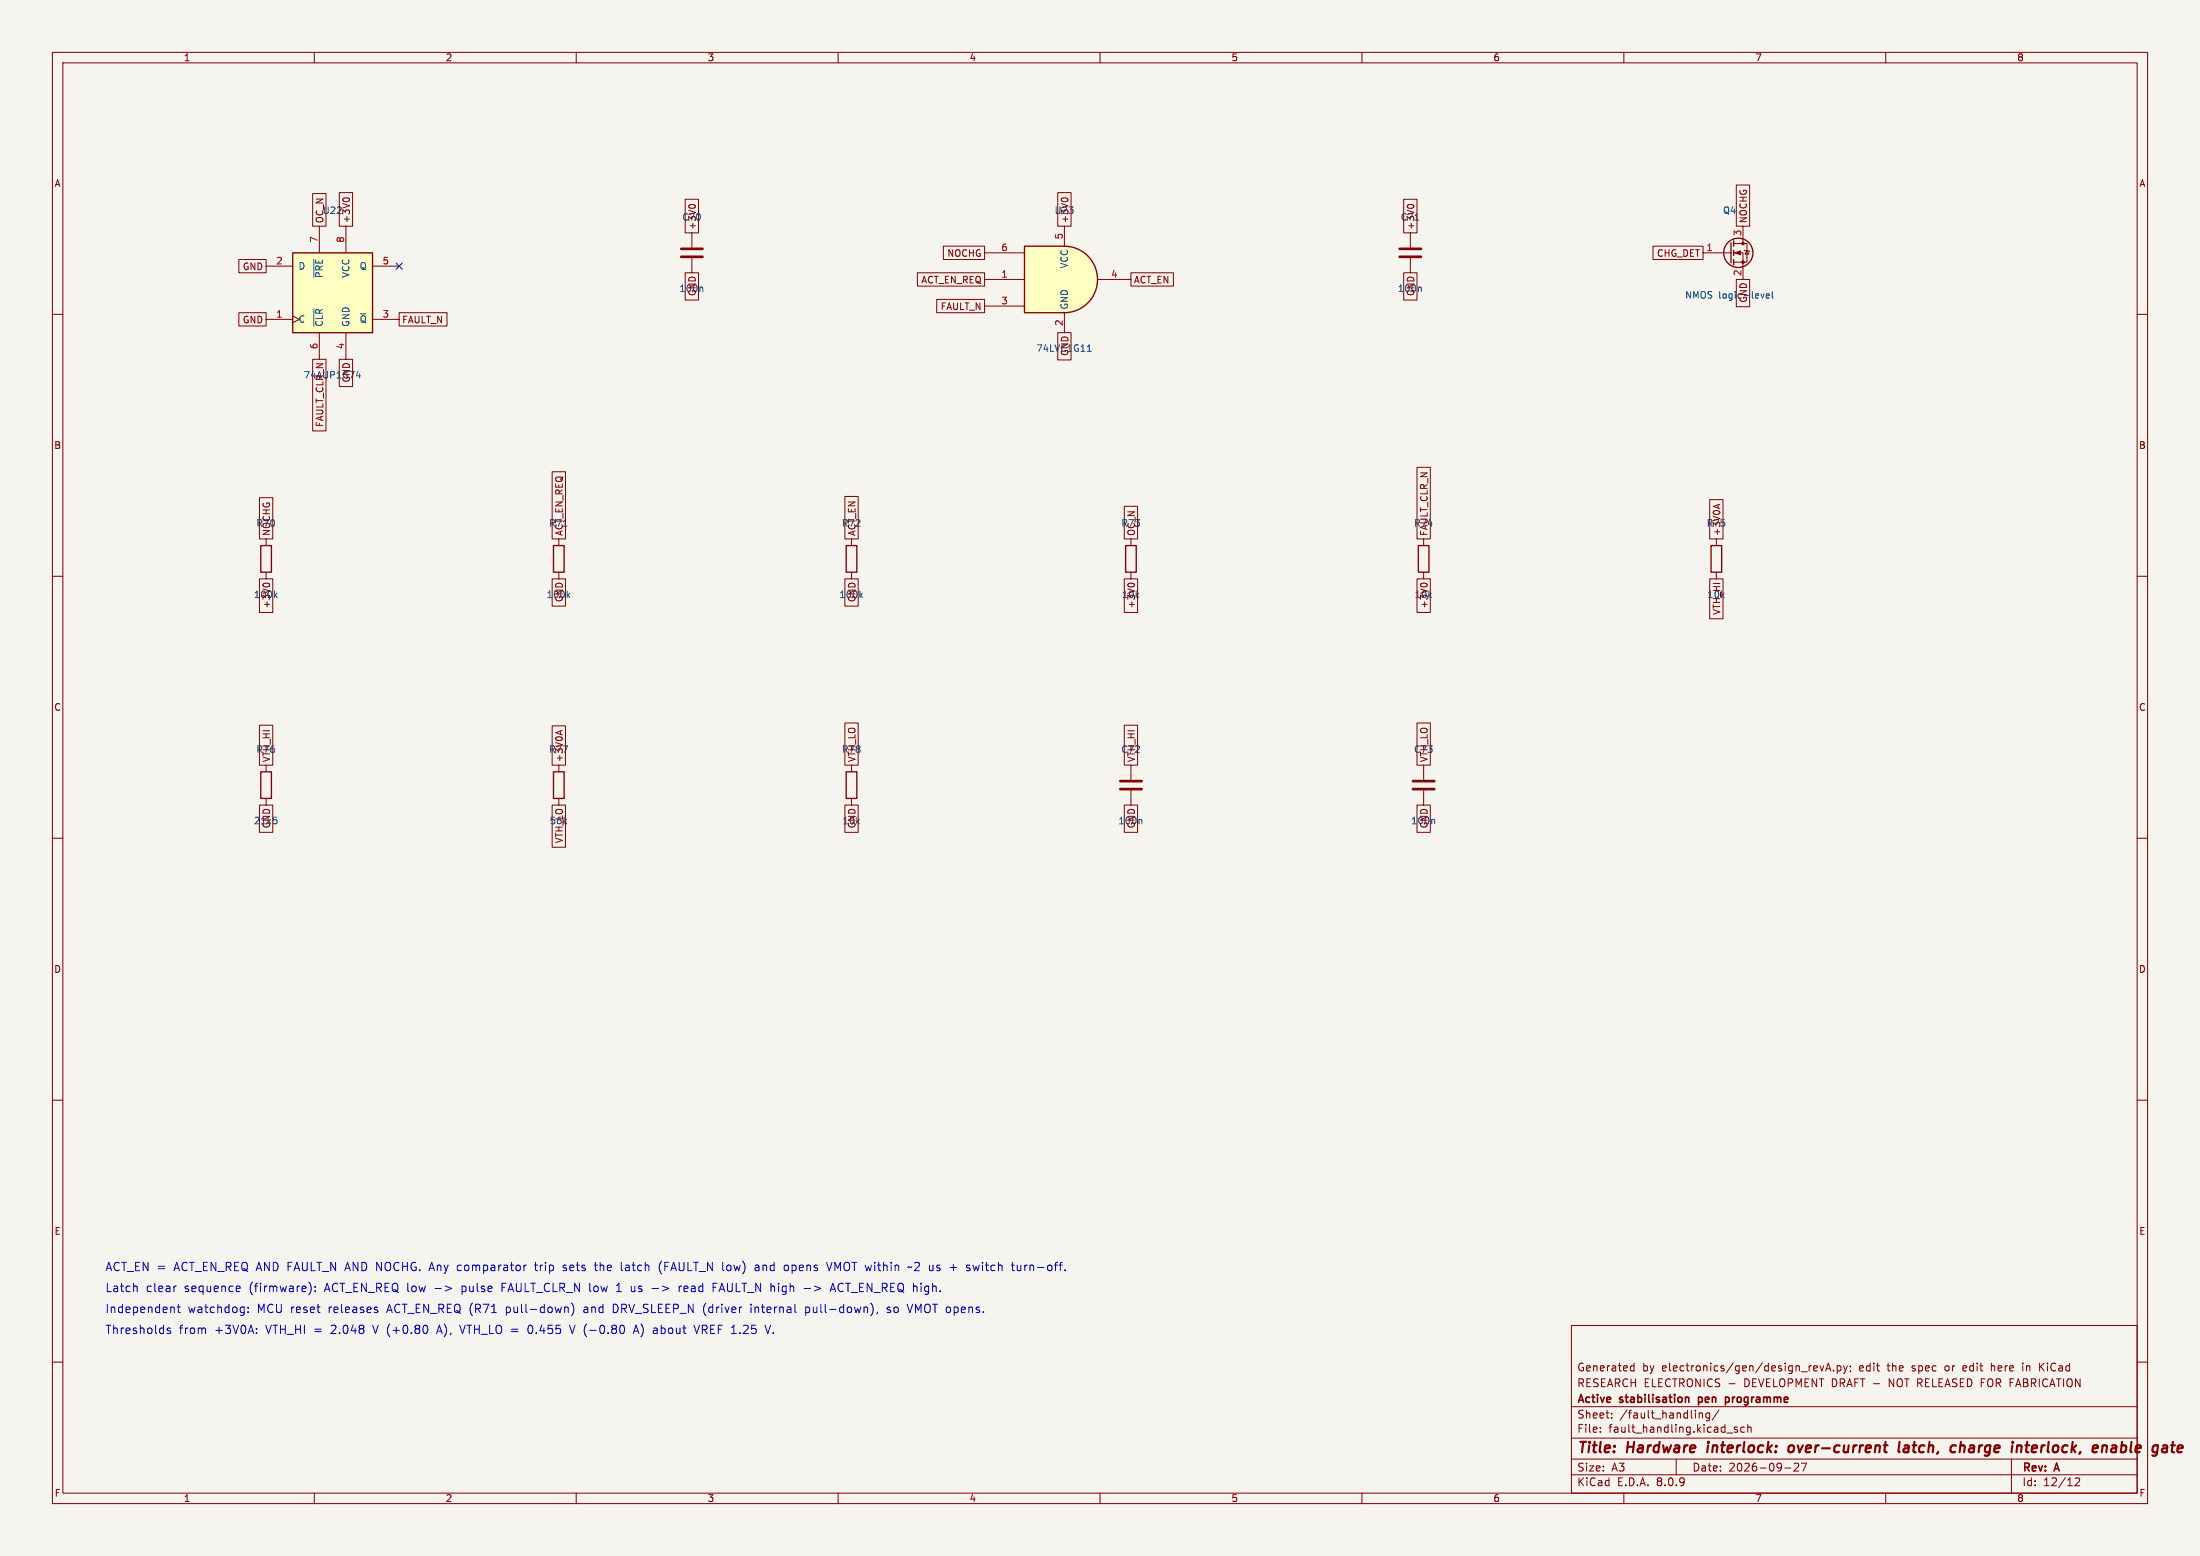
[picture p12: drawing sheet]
<svg xmlns="http://www.w3.org/2000/svg" width="420mm" height="297mm" viewBox="0 0 420 297" stroke-linecap="round" stroke-linejoin="round" font-family="sans-serif">
<path d="M0 0h420v297h-420z" fill="#f5f4ef" stroke="#f5f4ef" stroke-width=".19"/>
<g fill="none" stroke="#840000" stroke-width=".19">
<path d="M10 10h400v277h-400zM12 12h396v273h-396zM60 10v2M110 10v2M160 10v2M210 10v2M260 10v2M310 10v2M360 10v2M10 60h2M408 60h2M10 110h2"/>
<path d="M408 110h2M10 160h2M408 160h2M10 210h2M408 210h2M300 253h108v32h-108zM10 260h2M300 278.5h108M300 274.5h108M300 268.5h108M305.5 273.2v.2M305.5 272.5v.1"/>
<path d="M307.7 270.5v.2M307.7 269.8v.1M311.4 261.6h.5M311.4 260.8h.5M311.9 260.2v1.5M320 278.5v3M324.4 269.7v1M324.4 269.8l.2-.1 .3 .1 .1 .9M326.4 269.8l-.5-.1-.2 .3 .1 .6h.6M326.4 269.7v1.2l-.3 .3-.4-.1M328.2 269.1l-1.3 1.9M329.7 273.5h1.1"/>
<path d="M331.7 272.5l-.4-.1-.2 .2 .1 .2 .5 .2v.3h-.6M333 272.5l-.4-.1-.3 .3 .1 .6h.6M333.7 272.5l.2-.1 .3 .1 .1 .9M333.7 271.9v1.5M342.5 279.4l.6-.1 .2 .1 .1 .3-1 1.1h1M343.9 279.3h1l-.7 1.5M347.4 260.7l.4 1 .4-1M348.5 261.7l.5-1.5 .5 1.5M348.7 261.3h.7M350 261.5v.2M350.7 260.8l.5-.1 .2 .3-.1 .6h-.6M350.7 260.7v1.5"/>
<path d="M351.9 260.7l.4 1M352.3 261.7l-.4 .5M352.7 260.7l-.4 1M353.2 260.8v.1M353.3 261.6l-.1 .3M374.8 260.8v.8M375.4 261l-.7 .2M380.2 260.2v1.5M380.4 260.7l-.2 .1M384 278.5v6.5M386.2 260.2v.1M386.2 260.7v1"/>
<path d="M389.4 260.2v1.5M389.6 260.8l.6 .9M390.2 260.2l-.8 .8M408 260h2M60 285v2M110 285v2M160 285v2M210 285v2M260 285v2M300 281.5h108M310 285v2M340.7 280.2h1.2"/>
<path d="M360 285v2M396.2 282.2l.5-.1 .2 .1 .1 .3-.9 1.1h.9"/>
</g>
<g fill="none" stroke="#840000" stroke-width=".4">
<path d="M326.1 275.9l-.2 1.3M342.4 276.1a.57 .57 0 0 0-.9 .2v.7a.57 .57 0 0 0 .9-.2M362.6 275.2l-.2 1.7 .3 .3M364.2 275.9l-.6 .1M364.2 276.4h-.5a.4 .4 0 0 0-.3 .4 .4 .4 0 0 0 .2 .4h.5M372.8 275.9l.6 .1M373.3 277.1l-.6 .1M374.3 275.2l-.2 2M375 276a.57 .57 0 0 0-.8 .1M385.7 275.9l.2 .3-.1 1M386.6 275.9h.8M387 275.2l-.2 1.7 .1 .2 .3 .1"/>
<path d="M401.4 276.1a.49 .49 0 0 1 .8 .1l-.1 1M401.4 275.9l-.2 1.3M403.8 275.9l-.6 .1M403.8 276.4h-.5a.4 .4 0 0 0-.3 .4 .4 .4 0 0 0 .2 .4h.5M414.5 275.9h.7M414.8 275.2l-.2 1.7 .1 .2 .3 .1M415.9 276l-.2 .9 .2 .3M416.7 276.3l-1 .2"/>
</g>
<path d="M322 266.7l.3 .1 .1 .1v.8M324.3 266.7v1.5M324.3 267.6l.1 .1M324.4 266.7l-.1 .1M329.4 266.8l.4-.1 .3 .3M329.4 266.7v1.5M330.1 267.4l-.3 .3-.4-.1" fill="none" stroke="#840000" stroke-width=".3"/>
<path d="M55.9 48.3h15.2v15.2h-15.2z" fill="#ffffc2"/>
<g fill="none" stroke="#840000" stroke-width=".25">
<path d="M55.9 48.3h15.2v15.2h-15.2zM330.5 46.4v3.8M331 46v1M331 47.8v1M331 49.5v1M214.9 104.1h2v5.1h-2zM270.8 104.1h2v5.1h-2zM326.6 104.1h2.1v5.1h-2.1zM161.5 147.3h2.1v5.1h-2.1z"/>
<circle cx="331.9" cy="48.3" r="2.79"/>
</g>
<g fill="none" stroke="#840000" stroke-width=".19">
<path d="M50.8 50.8h5.1M61 43.2v5.1M66 43.2v5.1M71.1 50.8h5.1M132.1 44.5v2.7M132.1 49.3v2.8M269.2 44.5v2.7M269.2 49.3v2.8M325.1 48.3h5.4M331 48.3h1.7v5M331 46.5h2.5v3.5h-2.5M332.7 43.2v3.3"/>
<path d="M333 47.8l1 .2M333.5 47.9l.4 .6h-.8zM50.8 61h5.1M55.9 60.3l1.2 .7-1.2 .6M61 63.5v5.1M66 63.5v5.1M71.1 61h5.1M215.9 102.9v1.2M215.9 109.2v1.3M271.8 102.9v1.2M271.8 109.2v1.3M327.7 102.9v1.2"/>
<path d="M327.7 109.2v1.3M162.6 146.1v1.2M162.6 152.4v1.3M215.9 146.1v2.7M215.9 150.9v2.8M271.8 146.1v2.7M271.8 150.9v2.8"/>
</g>
<path d="M59.9 49.5v3.4M59.9 58.9v3.4M134 54.8l.2 .2v.6M271.1 54.8l.2 .2v.6M336.2 56.1l.3 .8 .3-.8M337.2 56.5l.6-.1-.1-.3h-.3l-.2 .2v.6h.5M338.3 55.6v1.1l.2 .2M68 71.7h.8M68.6 71.3v.9M217.8 156.4l.2 .2v.6M273.7 156.4l.2 .2v.6" fill="none" stroke="#006464" stroke-width=".19"/>
<path d="M130 49h4.1M130 47.5h4.1M267.2 49h4.1M267.2 47.5h4.1M213.9 150.6h4M213.9 149.1h4M269.7 150.6h4.1M269.7 149.1h4.1" fill="none" stroke="#840000" stroke-width=".51"/>
<g fill="#840000" stroke="#840000" stroke-width=".19">
<path d="M331.2 48.3l1-.4v.7z"/>
<circle cx="332.7" cy="50" r=".25"/>
<circle cx="332.7" cy="46.5" r=".25"/>
</g>
<path d="M203.2 47a6.4 6.4 0 0 1 6.3 6.3 6.4 6.4 0 0 1-6.3 6.4z" fill="#ffffc2" stroke="#ffffc2" stroke-width=".19"/>
<path d="M195.6 47h7.6v12.7h-7.6z" fill="#ffffc2"/>
<path d="M195.6 47h7.6a6.4 6.4 0 0 1 6.3 6.3 6.4 6.4 0 0 1-6.3 6.4h-7.6zM49.8 104.1h2v5.1h-2zM105.7 104.1h2v5.1h-2zM161.5 104.1h2.1v5.1h-2.1zM49.8 147.3h2v5.1h-2zM105.7 147.3h2v5.1h-2z" fill="none" stroke="#840000" stroke-width=".25"/>
<g fill="none" stroke="#840000" stroke-width=".19">
<path d="M59.7 36.9h2.5v6.3h-2.5zM64.8 36.8h2.5v6.4h-2.5zM65.4 38.1a.79 .79 0 0 1 1.3 0M130.8 38h2.6v6.5h-2.6zM131.5 39.3a.79 .79 0 0 1 1.3 0M201.9 36.8h2.6v6.4h-2.6zM202.6 38.1a.79 .79 0 0 1 1.3 0M268 38h2.5v6.5h-2.5zM268.6 39.3a.79 .79 0 0 1 1.3 0M331.5 35.3h2.5v7.9h-2.5zM45.6 59.7h5.2v2.5h-5.2zM45.6 49.5h5.2v2.6h-5.2z"/>
<path d="M76.2 59.7h9.1v2.5h-9.1zM130.8 52.1h2.6v5.2h-2.6zM175.1 52.1h12.9v2.5h-12.9zM178.8 57.1h9.2v2.6h-9.2zM180.1 47h7.9v2.5h-7.9zM188 53.3h7.6M188 58.4h7.6M188 48.3h7.6M203.2 43.2v3.8M203.2 59.7v3.8M209.5 53.3h6.4M215.9 52.1h8.1v2.5h-8.1z"/>
<path d="M268 52.1h2.5v5.2h-2.5zM315.6 47h9.5v2.5h-9.5zM331.5 53.3h2.5v5.2h-2.5zM59.7 68.6h2.5v13.7h-2.5zM64.8 68.6h2.5v5.2h-2.5zM201.9 63.5h2.6v5.2h-2.6zM49.5 95h2.6v7.9h-2.6zM105.4 90h2.6v12.9h-2.6zM161.3 94.8h2.5v8.1h-2.5zM214.6 96.6h2.6v6.3h-2.6zM270.5 89.2h2.6v13.7h-2.6zM326.4 95.4h2.5v7.5h-2.5z"/>
<path d="M328 96.4v.6M328.3 96.2l-1.2 .5M49.5 110.5h2.6v6.4h-2.6zM50.2 111.6a.79 .79 0 0 1 1.3 0M50.8 102.9v1.2M50.8 109.2v1.3M105.4 110.5h2.6v5.2h-2.6zM106.7 102.9v1.2M106.7 109.2v1.3M161.3 110.5h2.5v5.2h-2.5zM162.6 102.9v1.2M162.6 109.2v1.3"/>
<path d="M214.6 110.5h2.6v6.4h-2.6zM215.3 111.6a.79 .79 0 0 1 1.3 0M270.5 110.5h2.6v6.4h-2.6zM271.2 111.6a.79 .79 0 0 1 1.3 0M326.4 110.5h2.5v7.6h-2.5zM49.5 138.4h2.6v7.7h-2.6zM105.4 138.5h2.6v7.6h-2.6zM107 139.5v.7M107.4 139.4l-1.3 .4M161.3 138h2.5v8.1h-2.5zM214.6 138.4h2.6v7.7h-2.6zM270.5 138h2.6v8.1h-2.6z"/>
<path d="M49.5 153.7h2.6v5.2h-2.6zM50.8 146.1v1.2M50.8 152.4v1.3M105.4 153.7h2.6v8h-2.6zM106.7 146.1v1.2M106.7 152.4v1.3M161.3 153.7h2.5v5.2h-2.5zM214.6 153.7h2.6v5.2h-2.6zM270.5 153.7h2.6v5.2h-2.6z"/>
</g>
<path d="M207.6 67.1h.7M207.7 66.1l.2-.3v1.3M52.5 113.6l.4 .5M52.9 113.2l-.5 .5M108.4 113.6l.4 .5M108.8 113.2l-.5 .5M164.3 113.6l.3 .5M164.6 113.2l-.4 .5M52.2 156h.6M52.6 156.5l.3 .2v.3l-.3 .2" fill="none" stroke="#006464" stroke-width=".19"/>
<g fill="none" stroke="#0000c2" stroke-width=".19">
<path d="M26 245.5l.2 .2v.8M32.5 253.6l-.4-.1-.2 .2 .1 .2 .5 .2v.4h-.6M33.1 249.5l.2 .2v.8M33.7 245.5l-.3 .1M33.8 249.5h.6M34 248.9v1.4l.4 .2M45.3 245.5l.5 .1 .1 .3-.8 .1M45.8 246.5h-.5M46.5 249.5l.1 .1M46.6 249.5l-.1 1.4M46.6 250.5h-.1M47.4 250.4v.1"/>
<path d="M47.4 249.6v.1M49 254.4v.1M49 253.6v.1M59 244.7a1.83 1.83 0 0 1 0 2.5M60.2 246.4v.1M60.2 245.6v.1M71.9 250l.2 .2-.2 .3M71.9 249.5l.2 .1M81.5 253.1l.2 .5-.2 .8M83 245.9h1.3M83.9 252.9l-.6 1.6M85 245.5l1.2 .4-1.2 .5"/>
<path d="M87.8 252.9l.5 1.6M95.8 245.7h.6M96.6 244.9h-.8v1.6M100.5 241.5l-.3 .1-.2 .2M101.3 252.9a.85 .85 0 0 0-.5 .8 .85 .85 0 0 0 .5 .8M102 241.5h.6M102.2 240.9l.1 1.6M107.5 242.5h.4M107.9 241.5h-.2l-.2 .2 .1 .2 .3 .1M108 249.5h.3l.2 .2v.8M108.7 252.9l.5 1.6 .6-1.6M109.1 248.7a1.83 1.83 0 0 1 0 2.5"/>
<path d="M113.4 241.5h.6M113.7 240.9v1.4l.3 .2M117.5 248.9h-.4v1.6h.4M117.7 246.5h.9M118.2 244.9l-.5 .5M118.6 240.9v1.4l.2 .2M120.5 245.5v.8l.1 .2h.4M120.9 254.5l.5-1.6 .6 1.6M121.1 254.1h.7M124.5 245.9h1.2M125.4 253.6l.1 .9M125.5 254.5h-.2"/>
<path d="M125.5 253.9h-.2M126.3 240.7a1.84 1.84 0 0 0 0 2.5M129.7 245.5v1M130.1 245.5l-.3 .1-.1 .2M132.5 252.9l.5 1.6 .5-1.6M136.1 245.7h.6M136.9 244.9h-.8v1.6M138.8 241.6v.8M143.4 248.9v.2M143.4 249.5v1M144.2 241.6h.6l.1 .9M144.9 241.9h-.5a.31 .31 0 0 0-.3 .3 .31 .31 0 0 0 .3 .3h.5"/>
<path d="M147.1 252.9l-.5 1.6M147.6 254.4v.1M150 241.5l.4 .1 .1 .2v.6l-.5 .1M153.5 245.9h1.2M153.8 249.6h.6M153.8 250.5h.6M153.8 249.5v1.6M157.8 240.9l.5 1.6 .5-1.6M158.5 246.5l.5-1.6 .5 1.6M158.6 246.1h.8M166.3 248.8a1.88 1.88 0 0 1 0 2.3M167.5 250.5l-.1 .3"/>
<path d="M170 249.6l-.4-.1-.2 .3 .6 .4M170 250.3l-.2 .2h-.4M173.5 241.8l.4 .1 .2-.1M174.2 248.9l-.5 1.6M175.2 240.9l-.6 .2M175.5 241.6l-1 .9h1M185.7 241.5l.3 1 .3-.7 .4 .7M194.2 241.5l.1 1h.4l.2-.1M194.9 241.5v1"/>
</g>
<path d="M75.6 50.2l1.2 1.2M76.8 50.2l-1.2 1.2" fill="none" stroke="#000084" stroke-width=".19"/>
<g font-size="2.8" fill="#840000">
<text x="301" y="277.9">Title:</text>
<text x="310.6" y="277.9">Hardware</text>
<text x="326.8" y="277.9">interlock:</text>
<text x="343.1" y="277.9">over-current</text>
<text x="364.9" y="277.9">latch,</text>
<text x="375.7" y="277.9">charge</text>
<text x="388.1" y="277.9">interlock,</text>
<text x="404.4" y="277.9">enable</text>
<text x="416.6" y="277.9">gate</text>
</g>
<g font-size="2.2" fill="#0000c2">
<text x="20" y="242.7">ACT_EN =</text>
<text x="33.2" y="242.7">ACT_EN_REQ AND FAULT_N AND NOCHG. Any comparator</text>
<text x="103" y="242.7">trip</text>
<text x="108.5" y="242.7">sets</text>
<text x="114.7" y="242.7">the</text>
<text x="119.8" y="242.7">latch</text>
<text x="127.2" y="242.7">(FAULT_N</text>
<text x="139.4" y="242.7">low)</text>
<text x="145.8" y="242.7">and</text>
<text x="151.5" y="242.7">opens</text>
<text x="159.9" y="242.7">VMOT within</text>
<text x="175.7" y="242.7">~2 us</text>
<text x="183.8" y="242.7">+</text>
<text x="187.1" y="242.7">switch</text>
<text x="196" y="242.7">turn-off.</text>
<text x="20" y="250.7">Independent</text>
<text x="20" y="246.8">Latch</text>
<text x="27.8" y="246.8">clear</text>
<text x="35.2" y="246.8">sequence</text>
<text x="35.8" y="250.7">watchdog:</text>
<text x="47.7" y="246.8">(firmware):</text>
<text x="49.2" y="250.7">MCU reset</text>
<text x="62.2" y="246.8">ACT_EN_REQ low</text>
<text x="62.9" y="250.7">releases</text>
<text x="74.2" y="250.7">ACT_EN_REQ (R71</text>
<text x="88.7" y="246.8">pulse</text>
<text x="96.4" y="246.8">FAULT_CLR_N low</text>
<text x="97.1" y="250.7">pull-down)</text>
<text x="112.1" y="250.7">and</text>
<text x="117.8" y="250.7">DRV_SLEEP_N (driver</text>
<text x="118.7" y="246.8">1</text>
<text x="121.5" y="246.8">us</text>
<text x="125.6" y="246.8">-&gt;</text>
<text x="131" y="246.8">read</text>
<text x="137.6" y="246.8">FAULT_N high</text>
<text x="144.4" y="250.7">internal</text>
<text x="155" y="250.7">pull-down),</text>
<text x="155.2" y="246.8">-&gt;</text>
<text x="160.5" y="246.8">ACT_EN_REQ high.</text>
<text x="170.7" y="250.7">so</text>
<text x="174.8" y="250.7">VMOT opens.</text>
<text x="20" y="254.7">Thresholds</text>
<text x="34.2" y="254.7">from</text>
<text x="41" y="254.7">+3V0A:</text>
<text x="50.9" y="254.7">VTH_HI =</text>
<text x="63.5" y="254.7">2.048</text>
<text x="71.7" y="254.7">V (+0.80</text>
<text x="84.2" y="254.7">A),</text>
<text x="88.7" y="254.7">VTH_LO =</text>
<text x="101.9" y="254.7">0.455</text>
<text x="110.1" y="254.7">V (-0.80</text>
<text x="122.6" y="254.7">A)</text>
<text x="126.4" y="254.7">about</text>
<text x="134.4" y="254.7">VREF 1.25</text>
</g>
<g font-size="2.1" fill="#840000">
<text x="301" y="262">Generated</text>
<text x="313.5" y="262">by</text>
<text x="317.3" y="262">electronics/gen/design_revA.py;</text>
<text x="355.1" y="262">edit</text>
<text x="360.6" y="262">the</text>
<text x="365.4" y="262">spec</text>
<text x="371.9" y="262">or</text>
<text x="375.4" y="262">edit</text>
<text x="381" y="262">here</text>
<text x="387.1" y="262">in</text>
<text x="390.5" y="262">KiCad</text>
<text x="301" y="268.2">Active</text>
<text x="301" y="265">RESEARCH ELECTRONICS -</text>
<text x="309.3" y="268.2">stabilisation</text>
<text x="324.9" y="268.2">pen</text>
<text x="330.6" y="268.2">programme</text>
<text x="333.1" y="265">DEVELOPMENT DRAFT -</text>
<text x="361.1" y="265">NOT RELEASED FOR FABRICATION</text>
<text x="301" y="273.7">File:</text>
<text x="301" y="271">Sheet:</text>
<text x="307.1" y="273.7">fault_handling.kicad_sch</text>
<text x="309.2" y="271">/fault_handling/</text>
<text x="301" y="281.1">Size:</text>
<text x="307.6" y="281.1">A3</text>
<text x="323" y="281.1">Date:</text>
<text x="330" y="281.1">2026-09-27</text>
<text x="386" y="281.3">Rev:</text>
<text x="392.4" y="281.3">A</text>
<text x="301" y="283.9">KiCad</text>
<text x="308.7" y="283.9">E.D.A.</text>
<text x="316.3" y="283.9">8.0.9</text>
<text x="386" y="283.9">Id:</text>
<text x="390.1" y="283.9">12/12</text>
</g>
<g font-size="1.8" fill="#840000">
<text x="35" y="11.9">1</text>
<text x="85" y="11.9">2</text>
<text x="135" y="11.9">3</text>
<text x="185" y="11.9">4</text>
<text x="235" y="11.9">5</text>
<text x="285" y="11.9">6</text>
<text x="335" y="11.9">7</text>
<text x="385" y="11.9">8</text>
<text x="10.3" y="35.9">A</text>
<text x="408.3" y="35.9">A</text>
<text x="61.5" y="41">U22</text>
<text x="201.2" y="41">U23</text>
<text x="61.9" y="42.7" transform="rotate(-90 61.9 42.7)">OC_N</text>
<text x="67" y="42.7" transform="rotate(-90 67 42.7)">+3V0</text>
<text x="130.1" y="42.3">C70</text>
<text x="133" y="44" transform="rotate(-90 133 44)">+3V0</text>
<text x="204.2" y="42.7" transform="rotate(-90 204.2 42.7)">+3V0</text>
<text x="267.3" y="42.3">C71</text>
<text x="270.2" y="44" transform="rotate(-90 270.2 44)">+3V0</text>
<text x="333.7" y="42.7" transform="rotate(-90 333.7 42.7)">NOCHG</text>
<text x="46.3" y="51.8">GND</text>
<text x="180.7" y="49.2">NOCHG</text>
<text x="316.2" y="49.2">CHG_DET</text>
<text x="129.6" y="55.9">100n</text>
<text x="133" y="56.6" transform="rotate(-90 133 56.6)">GND</text>
<text x="175.8" y="54.3">ACT_EN_REQ</text>
<text x="179.5" y="59.4">FAULT_N</text>
<text x="216.4" y="54.3">ACT_EN</text>
<text x="266.7" y="55.9">100n</text>
<text x="270.2" y="56.6" transform="rotate(-90 270.2 56.6)">GND</text>
<text x="333.7" y="57.9" transform="rotate(-90 333.7 57.9)">GND</text>
<text x="46.3" y="61.9">GND</text>
<text x="76.7" y="61.9">FAULT_N</text>
<text x="204.2" y="68.1" transform="rotate(-90 204.2 68.1)">GND</text>
<text x="57.9" y="72.4">74AUP1G74</text>
<text x="67" y="73.1" transform="rotate(-90 67 73.1)">GND</text>
<text x="61.9" y="81.6" transform="rotate(-90 61.9 81.6)">FAULT_CLR_N</text>
<text x="10.3" y="85.9">B</text>
<text x="408.2" y="85.9">B</text>
<text x="48.9" y="100.7">R70</text>
<text x="104.7" y="100.7">R71</text>
<text x="160.6" y="100.7">R72</text>
<text x="214" y="100.7">R73</text>
<text x="269.8" y="100.7">R74</text>
<text x="325.7" y="100.7">R75</text>
<text x="51.8" y="102.4" transform="rotate(-90 51.8 102.4)">NOCHG</text>
<text x="107.6" y="102.4" transform="rotate(-90 107.6 102.4)">ACT_EN_REQ</text>
<text x="163.5" y="102.4" transform="rotate(-90 163.5 102.4)">ACT_EN</text>
<text x="216.9" y="102.4" transform="rotate(-90 216.9 102.4)">OC_N</text>
<text x="272.7" y="102.4" transform="rotate(-90 272.7 102.4)">FAULT_CLR_N</text>
<text x="328.6" y="102.4" transform="rotate(-90 328.6 102.4)">+3V0A</text>
<text x="48.4" y="114.4">100k</text>
<text x="51.8" y="116.2" transform="rotate(-90 51.8 116.2)">+3V0</text>
<text x="104.3" y="114.4">100k</text>
<text x="107.6" y="115" transform="rotate(-90 107.6 115)">GND</text>
<text x="160.1" y="114.4">100k</text>
<text x="163.5" y="115" transform="rotate(-90 163.5 115)">GND</text>
<text x="214.1" y="114.4">10k</text>
<text x="216.9" y="116.2" transform="rotate(-90 216.9 116.2)">+3V0</text>
<text x="270" y="114.4">10k</text>
<text x="272.7" y="116.2" transform="rotate(-90 272.7 116.2)">+3V0</text>
<text x="325.8" y="114.4">10k</text>
<text x="328.6" y="117.5" transform="rotate(-90 328.6 117.5)">VTH_HI</text>
<text x="10.3" y="135.9">C</text>
<text x="408.2" y="135.9">C</text>
<text x="48.9" y="143.9">R76</text>
<text x="104.7" y="143.9">R77</text>
<text x="160.6" y="143.9">R78</text>
<text x="214" y="143.9">C72</text>
<text x="269.8" y="143.9">C73</text>
<text x="51.8" y="145.6" transform="rotate(-90 51.8 145.6)">VTH_HI</text>
<text x="107.6" y="145.6" transform="rotate(-90 107.6 145.6)">+3V0A</text>
<text x="163.5" y="145.6" transform="rotate(-90 163.5 145.6)">VTH_LO</text>
<text x="216.9" y="145.6" transform="rotate(-90 216.9 145.6)">VTH_HI</text>
<text x="272.7" y="145.6" transform="rotate(-90 272.7 145.6)">VTH_LO</text>
<text x="48.4" y="157.5">21k5</text>
<text x="51.8" y="158.2" transform="rotate(-90 51.8 158.2)">GND</text>
<text x="104.9" y="157.5">56k</text>
<text x="107.6" y="161.1" transform="rotate(-90 107.6 161.1)">VTH_LO</text>
<text x="160.7" y="157.5">10k</text>
<text x="163.5" y="158.2" transform="rotate(-90 163.5 158.2)">GND</text>
<text x="213.4" y="157.5">100n</text>
<text x="216.9" y="158.2" transform="rotate(-90 216.9 158.2)">GND</text>
<text x="269.3" y="157.5">100n</text>
<text x="272.7" y="158.2" transform="rotate(-90 272.7 158.2)">GND</text>
<text x="10.3" y="185.9">D</text>
<text x="408.2" y="185.9">D</text>
<text x="10.3" y="235.9">E</text>
<text x="408.3" y="235.9">E</text>
<text x="10.3" y="285.9">F</text>
<text x="35" y="286.9">1</text>
<text x="85" y="286.9">2</text>
<text x="135" y="286.9">3</text>
<text x="185" y="286.9">4</text>
<text x="235" y="286.9">5</text>
<text x="285" y="286.9">6</text>
<text x="335" y="286.9">7</text>
<text x="385" y="286.9">8</text>
<text x="408.3" y="285.9">F</text>
</g>
<g font-size="1.8" fill="#006464">
<text x="328.8" y="41">Q4</text>
<text x="56.9" y="51.7">D</text>
<text x="61.8" y="53.2" transform="rotate(-90 61.8 53.2)">~{PRE}</text>
<text x="66.9" y="53.1" transform="rotate(-90 66.9 53.1)">VCC</text>
<text x="68.6" y="51.7">Q</text>
<text x="204.1" y="51.3" transform="rotate(-90 204.1 51.3)">VCC</text>
<text x="204.1" y="59.2" transform="rotate(-90 204.1 59.2)">GND</text>
<text x="321.6" y="57.2">NMOS logic-level</text>
<text x="56.9" y="61.8">C</text>
<text x="61.8" y="62.5" transform="rotate(-90 61.8 62.5)">~{CLR}</text>
<text x="66.9" y="62.5" transform="rotate(-90 66.9 62.5)">GND</text>
<text x="68.6" y="61.8">~{Q}</text>
<text x="197.7" y="67.4">74LVC1G11</text>
</g>
<g font-size="1.8" fill="#a90000">
<text x="60.7" y="46.4" transform="rotate(-90 60.7 46.4)">7</text>
<text x="65.8" y="46.4" transform="rotate(-90 65.8 46.4)">8</text>
<text x="202.9" y="45.8" transform="rotate(-90 202.9 45.8)">5</text>
<text x="332.5" y="45.2" transform="rotate(-90 332.5 45.2)">3</text>
<text x="52.6" y="50.5">2</text>
<text x="73" y="50.5">5</text>
<text x="191.1" y="53.1">1</text>
<text x="191.1" y="48">6</text>
<text x="212" y="53.1">4</text>
<text x="325.7" y="48">1</text>
<text x="332.5" y="52.8" transform="rotate(-90 332.5 52.8)">2</text>
<text x="191.1" y="58.2">3</text>
<text x="52.6" y="60.7">1</text>
<text x="73" y="60.7">3</text>
<text x="202.9" y="62.3" transform="rotate(-90 202.9 62.3)">2</text>
<text x="60.7" y="66.7" transform="rotate(-90 60.7 66.7)">6</text>
<text x="65.8" y="66.7" transform="rotate(-90 65.8 66.7)">4</text>
</g>
</svg>
